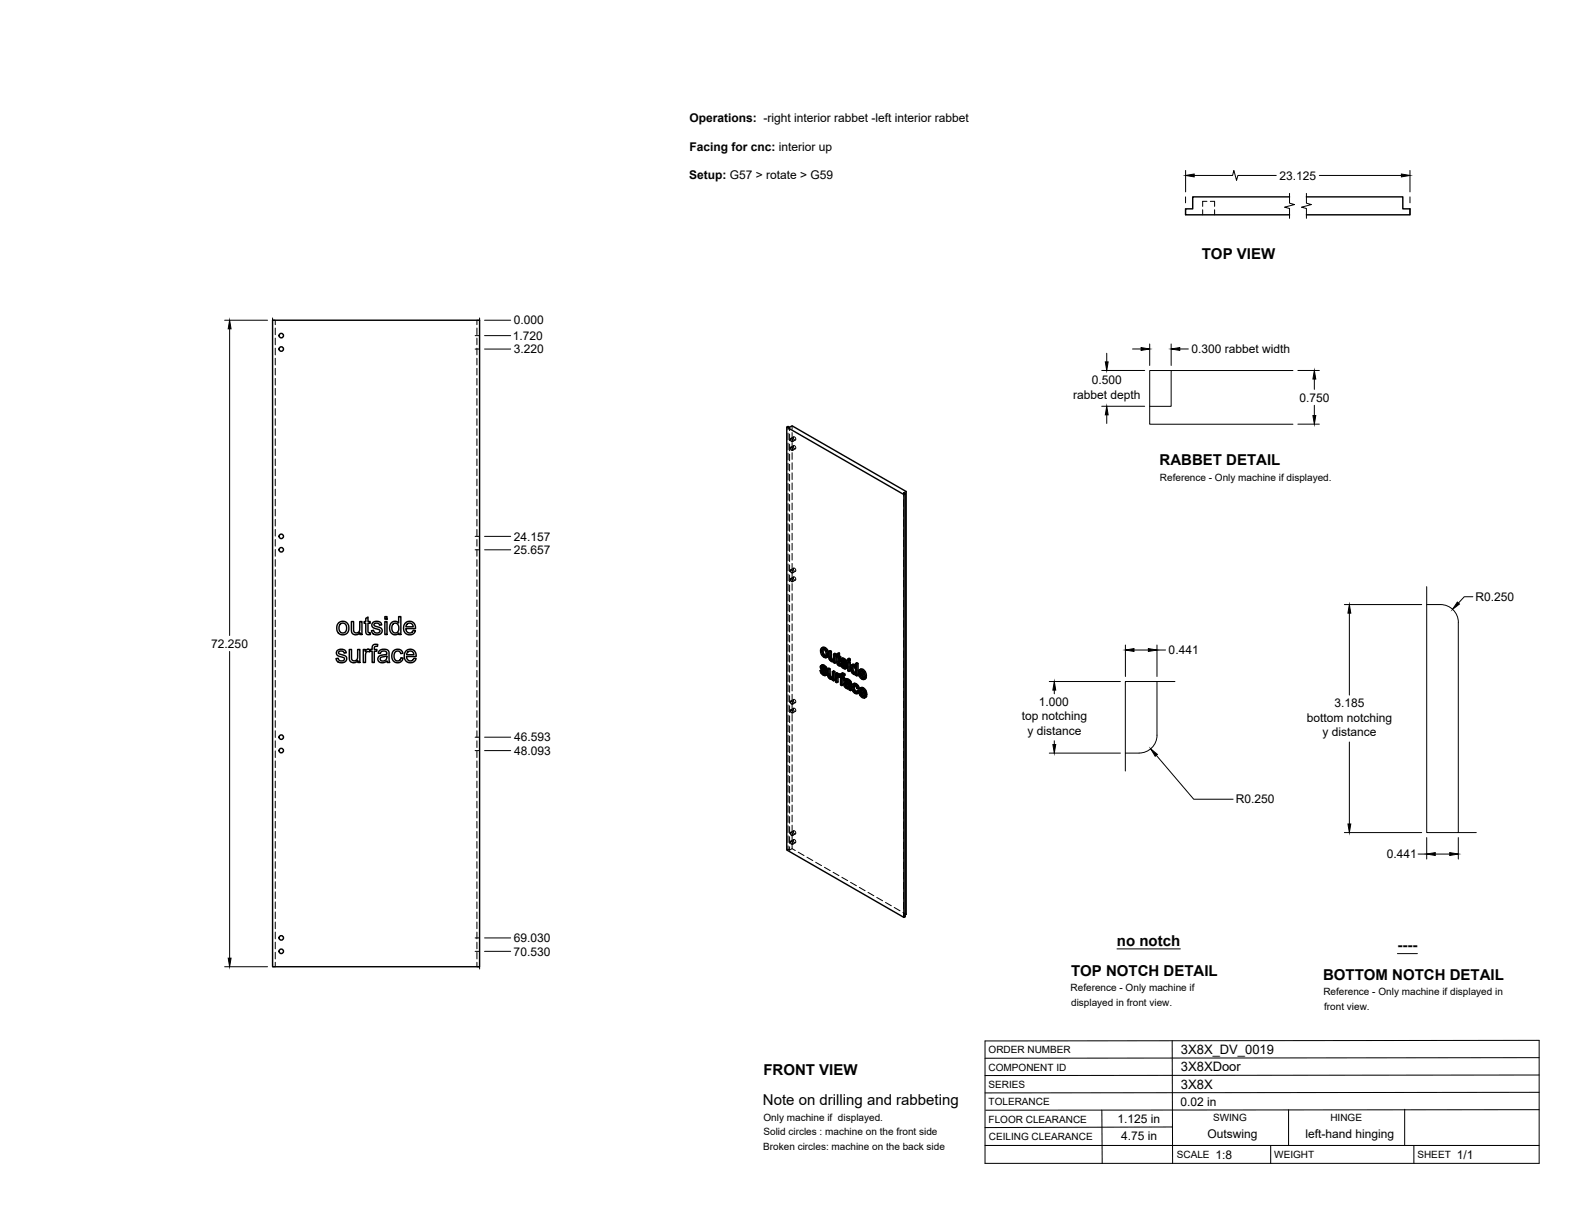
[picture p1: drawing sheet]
<svg xmlns="http://www.w3.org/2000/svg" width="559mm" height="432mm" viewBox="0 0 559 432" stroke-linecap="round" stroke-linejoin="round" font-family="sans-serif">
<!-- layer: Visible -->
<g fill="none" stroke="#000" stroke-width=".51">
<path d="M457.5 69.9h-34.3v4.2h-2.6v2.1h36.9M463.5 69.9h34.2v4.2h2.6v2.1h-36.8M96.7 113.6h73.5v229.4h-73.5zM279.1 151.6v150l41.6 23.9v-150M280.5 158.8l.6 .1 .2 .8-.6-.2zM280.5 155.6l.6 .2 .2 .8-.6-.2zM321.1 175.2l-.4 .3-41.6-23.9 .5-.3 .5 .3 .9-.5 40.5 23.3v150l-.4 .2M321.5 174.4l-.9 .5 .5 .3v150l-.4 .3M129.8 219.4l.8-.5v1.6h.7v.6h-.7v2.9l.2 .5h.5l.1 .6a1.14 1.14 0 0 1-1.3-.1 1.14 1.14 0 0 1-.3-1.2v-2.7h-.6v-.6h.6zM136.5 218.8h.8v.9h-.8zM280.5 205.3l.6 .2 .2 .8-.6-.2zM280.5 202.2l.6 .2 .2 .8-.6-.2z"/>
<path d="M119.6 230.9l.9-.5a1.7 1.7 0 0 1 2.4 1.2l-.8 .1a.96 .96 0 0 0-1-.8 .96 .96 0 0 0-.9 1l1 .4a1.55 1.55 0 0 1 1.8 1.8 2.03 2.03 0 0 1-2 1.1 2.03 2.03 0 0 1-1.8-1.5l.8-.1a1.11 1.11 0 0 0 1.1 .9 1.11 1.11 0 0 0 1.1-1l-.4-.2a2.52 2.52 0 0 1-2.4-1.4zM120.2 220.9l.7-.4a2.33 2.33 0 0 1 2.9 2.8 2.33 2.33 0 0 1-3.7 1.3l-.6-1.3a2.56 2.56 0 0 1 .7-2.4zM120.6 221.5l.7-.4a1.73 1.73 0 0 1 1.7 1.8 1.73 1.73 0 0 1-1.7 1.7l-.3-.2a2.24 2.24 0 0 1-.4-2.9zM123.9 230.4h.8v2.6a1.15 1.15 0 0 0 1.2 1.5 1.15 1.15 0 0 0 1-1.6v-2.5h.8v4.7h-.7v-.7a1.65 1.65 0 0 1-2 .7 1.65 1.65 0 0 1-1.1-1.8zM124.7 220.5h.8v2.6a1.15 1.15 0 0 0 1.1 1.5 1.15 1.15 0 0 0 1-1.6v-2.5h.8v4.6h-.7v-.6a1.65 1.65 0 0 1-1.9 .7 1.65 1.65 0 0 1-1.1-1.8zM128.9 230.4h.7v.7a1.11 1.11 0 0 1 1.7-.5l.7-.2v-.4a1.31 1.31 0 0 1 .6-1.3 1.31 1.31 0 0 1 1.4 0l-.1 .6a.74 .74 0 0 0-1.1 .7v.4h.9v.7h-.9v4h-.8v-4h-.7v-.4l-.2 .6a.84 .84 0 0 0-.9-.1 .84 .84 0 0 0-.5 .8v3.1h-.8zM132.3 220.9l.8-.4a1.7 1.7 0 0 1 2.3 1.2l-.7 .1a.96 .96 0 0 0-1-.8 .96 .96 0 0 0-.9 .9l.6 .4a1.95 1.95 0 0 1 2.2 1.3 1.95 1.95 0 0 1-1.8 1.6 1.95 1.95 0 0 1-2-1.4l.7-.2a1.11 1.11 0 0 0 1.2 1 1.11 1.11 0 0 0 1-1l-.4-.3a2.21 2.21 0 0 1-2.4-1.3zM134.5 231a2.03 2.03 0 0 1 3.5 .7l.3 3.4h-.8l-.2-.6a1.76 1.76 0 0 1-1.9 .7 1.76 1.76 0 0 1-1.3-1.6v-.2a1.71 1.71 0 0 1 1.7-1l.4-.1a.72 .72 0 0 0 1-.6 .72 .72 0 0 0-.9-.7l-1 .2-.4 .7-.7-.1zM135 233.4l2.2-.7a1.3 1.3 0 0 1-.6 1.7 1.3 1.3 0 0 1-1.7-.6zM136.5 220.5h.8v4.6h-.8zM138.8 221a1.73 1.73 0 0 1 2.6 .1v-2.3h.8v6.3h-.7v-.5l-.6 .5a2.23 2.23 0 0 1-2.4-.8 2.23 2.23 0 0 1-.2-2.4zM139.6 231l.1-.1a1.93 1.93 0 0 1 3.2 .9l-.7 .1a1.29 1.29 0 0 0-1.7-.7 1.29 1.29 0 0 0-.7 1.7l.1 .7a1.17 1.17 0 0 0 1.3 .9 1.17 1.17 0 0 0 1-1.1l.8 .1-.3 .9a2.16 2.16 0 0 1-2.9 .4 2.16 2.16 0 0 1-.7-2.9z"/>
<path d="M139.6 221.3l.3-.2a1.8 1.8 0 0 1 1.7 1.3 1.8 1.8 0 0 1-.6 2l-.3 .1a1.78 1.78 0 0 1-1.7-1.2 1.78 1.78 0 0 1 .6-2zM143.8 221.1a2.14 2.14 0 0 1 2.5-.4 2.14 2.14 0 0 1 1.1 2.3h-3.4l.1 .7a1.29 1.29 0 0 0 1.3 .9 1.29 1.29 0 0 0 1.2-.9l.8 .1-.3 .6a2.32 2.32 0 0 1-3.2 .3 2.32 2.32 0 0 1-.4-3.2zM144 231a2.15 2.15 0 0 1 2.6-.4 2.15 2.15 0 0 1 1.1 2.3h-3.5l.2 .7a1.3 1.3 0 0 0 1.2 .9 1.3 1.3 0 0 0 1.2-.9l.8 .1-.3 .6a2.32 2.32 0 0 1-3.2 .3 2.32 2.32 0 0 1-.4-3.2zM144.4 221.4l.7-.3 .8 .1 .5 .5 .2 .7h-2.6zM144.7 231.4l1.2-.4a1.23 1.23 0 0 1 .9 1.3h-2.5zM291 237.9l.7 1.4 .8 .4 .5-.1M291.3 236.2l.5-.3 .7 .2 .6 .5 .4 .9-.5 .3-.1-.6M291.6 231.2v-.5a.93 .93 0 0 1 1.1 0 .93 .93 0 0 1 .4 1l-.2 1-.6 .1M291.6 237.7l-.6 .2 .4 .2M291.6 238.7l.5 .4 .4-.3M291.7 237.3l1 1 .5-.3M291.8 237.9l-.4 .2 .1 .4 .6-.1"/>
<path d="M291.8 235.9l-.6 .4-.1 .6 1.6 2.1M291.8 236.6l-.3 .4 .5-.2M291.8 232.2l.5 .6 .5-.3M291.9 238l.8 .9M292 236.7l.6 .7M292 236.3l.5 .4 .5-.2M292 230.9l-.4 .3v.4l.2 .6 .4-.3M292 236.8l.6 .8 .4 .2M292 236.8h-.5M292.1 235.9l-.8 .3M292.1 230.4l.1 1.4 .8 .8M292.1 237l-.4 .3-.2-.3"/>
<path d="M292.3 230l.9 .9 .5-.2M292.5 236.1l-.5 .2-.4-.1M292.5 236.7l.4 .5 .4-.2M292.7 239l-.2 .2-.4-.1M292.7 238.3l.3 .4 .5-.3M292.8 229.8l-.5 .2-.8-.1M292.9 237.7l.5 .6 .2 .7-.7 .7M293 238.7l.1 .5 .5-.3M293.1 239.2l-.1 .4 .5-.3M293.2 230.9l.4 1.4 .4-.3M293.4 233.1a1.7 1.7 0 0 1-2.2-1.6l-.1-1 .4-.6 .9-.3 .8 .5 .8 1.8-.1 1-.7 .4M293.6 232.3l-.2 .8 .5-.2"/>
<path d="M293.6 237.3l.5 .3 .4-.3M294.1 231.1l.4 .3 .5-.3M294.1 237.6v2.2l.5-.2M294.1 239.8l.2 .4 .4-.2M294.5 231.4v2.2l.5-.3M294.5 233.6l.2 .4 .5-.3M294.7 234l.3 .3 .5-.3M295 234.3l.4 .1M295.4 234.4l.2-.1zM295.7 234.1l-.7-.6v-2.4l-.5-.3-.4 .3 .1 2.7 .8 .9h.8M295.7 232.1l.5 .2 .4-.2M295.8 238.6v3l.4-.3v-3l-.4-.3-.5 .3v1.8l-.3 .5 .2-.1"/>
<path d="M295.8 234.7v.4l.4 .2M295.8 234.7l-.2 .1M296.2 232.3v3l.4-.2v-3l-.4-.3-.5 .3v2.1M296.2 238.3l-.4 .3-.5-.3M296.6 233l.3 .2 .2 2.6 .7 .5 .4-.2M296.9 232.4l-.3 .2 .3 .2v-.8l.9-.3v1.1l.5 .2v.4l-.5 .3v-.4M297.3 239.3v-.4l-.4-.2-.5 .3v3l.5 .2M297.3 239.9l-.3 .2-.1 .5 .4-.2M297.3 238.9l-.5 .3-.4-.2M297.4 239.9l-.1 2.1-.4 .2v-1.6M297.4 240l.5 .2M297.4 240l-.4 .1"/>
<path d="M297.4 232v1l.4-.2M297.4 233l.4 .3 .5-.3M297.4 239.4l.4 .4M297.6 239.1l-.8 .5v-.4M297.6 235.7l.2 .1M297.8 233.7v1.4l.3 .4M297.8 231.7l-.9 .3M297.8 233.7l-.4-.3v2.1l.5-.3M297.8 239.8v.4M297.8 239.9l-.1 .4M297.8 235.8l.1 .5M297.9 239.2l.3 .3"/>
<path d="M297.9 239.2l-.8 .2M297.9 235.4l-.5 .1M298.1 235.5l.7 1.4 .8 .4 .5-.1M298.1 235.5l-.6 .1M298.1 235.5h.1M298.1 235.7l-.3 .1M298.4 233.8l.5-.3 .7 .2 .6 .6 .4 .8-.5 .3-.1-.6M298.4 239.1l.8-.3 .6 .4-.1 .4-.4 .3 .1-.4M298.6 234.4h.5l1 1M298.7 235.3l-.6 .2 .4 .2M298.7 236.3l.5 .4 .5-.2M298.8 234.9l1 1 .5-.3"/>
<path d="M298.9 235.5l-.4 .2 .1 .4 .6-.1M298.9 234.3l-.3 .4 .5-.3M298.9 233.5l-.6 .4-.1 .6 1.6 2.1M298.9 238.8l-.6 .4-.1 .8-.4-.2 .4-.3M298.9 239.2l.5 .3 .4-.3M299 235.6l.8 .9M299.1 234.3l.6 .7M299.1 239.8l.5 .5v.4l-.4 .2v-.4M299.1 234l.6 .4 .4-.3M299.2 236.7l.5 .1M299.2 233.5l-.8 .3M299.3 234.6l-.5 .3-.2-.2"/>
<path d="M299.3 239.9l-.6-.3v.6l.4-.2M299.4 238.9l-.5 .3-.4-.1M299.6 233.7l-.5 .3-.4-.2M299.7 234.4l.3 .4 .4-.2M299.8 236.6l-.1 .2M299.8 235.9l.3 .4 .5-.3M300 235.3l.6 .7 .1 .6-.7 .7M300.1 236.3l.1 .5 .5-.3M300.2 236.8l-.1 .4 .5-.3M300.8 235l.4 .2 .5-.2M300.8 233.8l.4 .3 .5-.3M301.2 234.7l.5 .3v3l-.5 .2v-3"/>
<path d="M301.2 234.7l-.4 .3v3l.4 .2M301.2 234.1v.6l.5-.3v-.6l-.5-.2-.4 .2v.6l.4 .3M302.1 236l.9-.3 .6 .3M302.4 238.3l.5 .5 .4-.2M302.4 236.5l.7 .2 .5 .9-.1 1.1-.6 .1M302.5 236.5l-.3 .8M302.6 237l-.4 .3v.5l.2 .5 .5-.3M302.7 236.5l.1 1.4 .7 .8M302.7 235.7l-.5 .2a2.01 2.01 0 0 0 1.3 3.4l.1-.1M302.8 236.1l.5 .3M303.3 235.8l-.5 .3-.6-.2M303.6 235.4l.4 .3 .4-.3"/>
<path d="M303.6 239.2v.4l.4 .2M303.6 239.2l-.2 .1M304 235.7v4.1l.4-.2v-4.2l-.4-.2-.4 .2v1.5l-.3-.5 .3-.1M305.2 239.9l.6 .6 .4-.3M305.5 238.4l-.5 .2 1.5 .9-.6-1.2a.49 .49 0 0 0-.6-.2 .49 .49 0 0 0-.3 .5M305.5 238.1v.3l.8 .5M305.5 239.4l.9 .9M305.7 239.7l-.5 .2-.2-.9 1.9 1.2M305.8 237.8l.8 .9 .4-.3M306.2 237.5l-.4 .3-.9-.1M306.6 238.7l.3 1.3 .5-.2M280.5 251.9l.6 .2 .2 .8-.6-.2z"/>
<path d="M280.5 248.8l.6 .2 .2 .8-.6-.2zM294.3 240.2l.3 .3 .5-.2M294.6 240.5l.4 .1M295.3 240.4l-.7-.6-.1-2.5-.4-.2-.5 .2 .1 2.5 .7 1 .6 .3 .4-.2M295.4 240.9v.4l.4 .3M295.4 240.9l-.2 .1M297.8 240.2l.4 .2v2.6l.5 .2M298.7 240.2l.5 .3 .4-.2M299.1 240.9v2.1l-.4 .2v-2.6l.5 .3M299.6 242.4l.6-.3 1 .3M299.7 241.1l1-.2 1.2 .9 .3 3-.4 .2-.2-.4M299.9 242.9h.3a.76 .76 0 0 1 .7 .2 .76 .76 0 0 1 .2 .7"/>
<path d="M300 243.5l.4 .4 .4-.3M300 242.8l-.2 .3M300.1 242.1l-.7 .6 .2 .9 .8 .7h.8l.1 .5 .5 .2M300.2 242.9l-.4 .2 .1 .3 .5-.1M300.3 242.9l.2 .5 .6 .4M300.3 241.6l-.4 .1a.92 .92 0 0 1 1.3 1.1l-1.2-.4M300.3 241.6h.1M300.4 243.9l.4 .1M300.4 242.1l-.7 .2M300.5 240.8l-1 .5-.1 .2 .5 .4M300.6 241.3l.6 .4 .4-.3M300.8 244l.3-.1z"/>
<path d="M301.1 241l-.5 .3-.6-.2M301.2 241.7l.3 .4 .4-.3M301.5 242.1l.1 .4 .4-.2M301.6 242.5v2.1l.5-.3M302.5 242.8l.7-.4 .7 .3 .6 .6 .3 .9-.4 .2-.3-.9M302.6 244l.2 1 .5-.2M302.8 245l.6 .6 .4-.3M303.1 243.8l-.5 .2 .1-.4a.65 .65 0 0 1 .7-.4 .65 .65 0 0 1 .5 .8l.5 .4M303.1 243.2l.1 1.3 .8 .9M303.2 242.4l-.5 .3a2 2 0 0 0 .1 2.9l.6 .5h.7M303.4 242.9l.7 .6 .4-.2M303.8 242.6l-.4 .3-.7-.2"/>
<path d="M304 245.2l-.2 .5-.4-.1M304.7 245.4l-.6 .7 .6-.4M304.7 245.1l-.2-.1-.5 .2 .4 .3M305.4 246.5l.5 .6 .5-.3M305.6 244.9l-.4 .3 1.4 .8-.6-1.1a.48 .48 0 0 0-.5-.2 .48 .48 0 0 0-.3 .5M305.6 244.6v.3l.9 .5M305.7 245.9l.9 1M305.8 240.5l.4 .1M305.8 246.2l-.4 .3-.3-.9 2 1.1M305.9 244.3l.8 .9 .5-.2M305.9 247.1l.4 .1M306.3 244.1l-.4 .2-.9-.1"/>
<path d="M306.5 240.3l.4 .3 .5-.3M306.5 240.3l-.2 .2M306.6 246.8l.5 .4 .4-.3M306.6 246.8l-.2 .3M306.7 245.2l.4 1.4 .4-.3M306.8 240.1l-.3 .2M306.9 240l.5-.1-.1-.7-.6-1.3-1-.6-.8 .4-.4 1.3 .6 1.4 1.1 .7 .5-.1 .2-.4M307 246.6l-.4 .2M307 240.1l.3 .5-.7 .4M307.1 246.6l.4-.2v-.6l-.8-1.4-.8-.5-.9 .3-.3 1.2 .4 1.3 1.2 1 .6-.2 .2-.3M307.1 246.7l.4 .2-.1 .2-.6 .5M280.5 298.5l.6 .2 .2 .8-.6-.2z"/>
<path d="M280.5 295.4l.6 .2 .2 .8-.6-.2z"/>
<circle cx="99.8" cy="119.1" r=".79"/>
<circle cx="99.8" cy="123.8" r=".79"/>
<circle cx="99.8" cy="195.1" r=".79"/>
<circle cx="99.8" cy="190.3" r=".79"/>
<circle cx="99.8" cy="261.5" r=".79"/>
<circle cx="99.8" cy="266.3" r=".79"/>
<circle cx="99.8" cy="332.8" r=".79"/>
<circle cx="99.8" cy="337.5" r=".79"/>
</g>
<!-- layer: Hidden -->
<g fill="none" stroke="#000" stroke-width=".35">
<path d="M426.7 74.4v1.8M428.2 71.4h-1.5v1.8M429.4 71.4h1.5v1.8M430.9 74.4v1.8M97.7 113.6v1.6M97.7 116.4v2.4M97.7 120v2.3M169.2 113.6v1.6M169.2 116.4v2.4M169.2 120v2.3M97.7 123.5v2.4M97.7 127.1v2.4"/>
<path d="M97.7 130.7v2.4M97.7 134.3v2.3M97.7 137.8v2.4M169.2 123.5v2.4M169.2 127.1v2.4M169.2 130.7v2.4M169.2 134.3v2.3M169.2 137.8v2.4M97.7 141.4v2.4M97.7 145v2.3M97.7 148.5v2.4M97.7 152.1v2.4"/>
<path d="M97.7 155.7v2.4M97.7 159.3v2.3M169.2 141.4v2.4M169.2 145v2.3M169.2 148.5v2.4M169.2 152.1v2.4M169.2 155.7v2.4M169.2 159.3v2.3M279.6 151.3v1.2M279.6 153.7v2.4M279.6 157.2v2.4M280.1 151.6v1.2"/>
<path d="M280.1 154v2.4M280.1 157.6v2.4M281 151.1v1.2M281 153.5v2.4M281 157.1v2.3M281.5 158.2a.58 .58 0 0 1 .7 .3 .58 .58 0 0 1-.2 .7l-.5-.5zM281.5 155a.58 .58 0 0 1 .7 .4 .58 .58 0 0 1-.2 .7l-.5-.5zM281.6 158.1l-1 .6M281.6 155l-1 .6M282.2 159.2l-1 .6M282.2 156.1l-1 .6M97.7 162.8v2.4"/>
<path d="M97.7 166.4v2.4M97.7 170v2.4M97.7 173.5v2.4M97.7 177.1v2.4M169.2 162.8v2.4M169.2 166.4v2.4M169.2 170v2.4M169.2 173.5v2.4M169.2 177.1v2.4M279.6 160.8v2.4M279.6 164.4v2.4M279.6 168v2.3"/>
<path d="M279.6 171.5v2.4M279.6 175.1v2.4M279.6 178.7v2.4M280.1 161.1v2.4M280.1 164.7v2.4M280.1 168.3v2.4M280.1 171.9v2.3M280.1 175.4v2.4M280.1 179v2.4M281 160.6v2.4M281 164.2v2.4M281 167.8v2.3"/>
<path d="M281 171.3v2.4M281 174.9v2.4M281 178.5v2.4M320.6 174.9v1.2M320.6 177.3v2.4M97.7 180.7v2.4M97.7 184.3v2.3M97.7 187.8v2.4M97.7 191.4v2.4M97.7 195v2.4M97.7 198.5v2.4M169.2 180.7v2.4"/>
<path d="M169.2 184.3v2.3M169.2 187.8v2.4M169.2 191.4v2.4M169.2 195v2.4M169.2 198.5v2.4M279.6 182.3v2.3M279.6 185.8v2.4M279.6 189.4v2.4M279.6 193v2.3M279.6 196.6v2.3M280.1 182.6v2.4M280.1 186.1v2.4"/>
<path d="M280.1 189.7v2.4M280.1 193.3v2.4M280.1 196.9v2.3M281 182.1v2.3M281 185.6v2.4M281 189.2v2.4M281 192.8v2.4M281 196.3v2.4M281 199.9v2.4M320.6 180.9v2.3M320.6 184.4v2.4M320.6 188v2.4"/>
<path d="M320.6 191.6v2.4M320.6 195.2v2.3M320.6 198.7v2.4M97.7 202.1v2.4M97.7 205.7v2.4M97.7 209.3v2.3M97.7 212.8v2.4M97.7 216.4v2.4M97.7 220v2.4M169.2 202.1v2.4M169.2 205.7v2.4M169.2 209.3v2.3"/>
<path d="M169.2 212.8v2.4M169.2 216.4v2.4M169.2 220v2.4M279.6 200.1v2.4M279.6 203.7v2.4M279.6 207.3v2.3M279.6 210.8v2.4M279.6 214.4v2.4M279.6 218v2.4M280.1 200.4v2.4M280.1 204v2.4M280.1 207.6v2.4"/>
<path d="M280.1 211.1v2.4M280.1 214.7v2.4M280.1 218.3v2.4M281 203.5v2.4M281 207.1v2.3M281 210.6v2.4M281 214.2v2.4M281 217.8v2.4M281.5 204.7a.58 .58 0 0 1 .7 .4 .58 .58 0 0 1-.2 .7l-.5-.5zM281.5 201.6a.58 .58 0 0 1 .7 .4 .58 .58 0 0 1-.2 .7l-.5-.5zM281.6 204.7l-1 .6M281.6 201.6l-1 .6"/>
<path d="M282.2 205.8l-1 .6M282.2 202.7l-1 .6M320.6 202.3v2.4M320.6 205.9v2.3M320.6 209.4v2.4M320.6 213v2.4M320.6 216.6v2.4M97.7 223.5v2.4M97.7 227.1v2.4M97.7 230.7v2.4M97.7 234.3v2.3M97.7 237.8v2.4"/>
<path d="M169.2 223.5v2.4M169.2 227.1v2.4M169.2 230.7v2.4M169.2 234.3v2.3M169.2 237.8v2.4M279.6 221.6v2.3M279.6 225.1v2.4M279.6 228.7v2.4M279.6 232.3v2.4M279.6 235.8v2.4M279.6 239.4v2.4M280.1 221.8v2.4"/>
<path d="M280.1 225.4v2.4M280.1 229v2.4M280.1 232.6v2.4M280.1 236.1v2.4M280.1 239.7v2.4M281 221.3v2.4M281 224.9v2.4M281 228.5v2.4M281 232.1v2.3M281 235.6v2.4M281 239.2v2.4M291.4 237.7l.4 .9"/>
<path d="M291.5 236.4l-.5 .2M291.6 236.1l-.5 .2M291.6 230.7l-.5 .2M291.6 237.7l.3 .3M291.6 236.9l-.5 .2M291.7 235.9l-.2 .8 .7 .9a1.11 1.11 0 0 1 .9 1.3h-.4l.4-.2M291.8 238.6l.9 .8h.6M291.8 238.6l-.5 .2M291.9 237.8l-.1 .1M291.9 237.3l-.5 .3M291.9 232l.9 .9 .9 .1M291.9 232l-.4 .3"/>
<path d="M291.9 236.6h-.1M292 229.7l-.4 .8 .3 1.5M292.1 236.4l-.5 .2 .4-.2M292.2 230.2l-.1 .2M292.2 230.2l.8 .2 .5 .9v.9l-.5 .4M292.2 230.2l-.4 .2M292.5 236.5l-.5 .2a.33 .33 0 0 1 .2-.4 .33 .33 0 0 1 .4 .3l.5 .7 .4 .2M292.5 239.3l-.4 .2M292.6 237.4l.3 .3M292.8 230.2l-.5 .3M292.8 232.9l-.5 .3M292.9 236.9l-.5 .2"/>
<path d="M293 239l-.4 .2M293 238.4l-.5 .2M293.1 237.3l-.5 .3M293.1 239.5l-.5 .2M293.3 232.5l-.4 .3M293.3 230.8l-.4 .3M293.4 233.1l-.4 .3M293.6 231.8l-.5 .3M294.1 237.1l.2 2.8 .7 .8 .8-.1v.5l.4 .2M294.1 239.4l-.4 .3M294.3 239.9l-.5 .3M294.5 230.8l.2 3 1 .7 .5-.1v.4l.4 .3"/>
<path d="M294.5 233.2l-.4 .3M294.7 233.7l-.5 .2M295 234.1l-.5 .2M295.4 234.4l-.4 .3M295.8 238v1.9l-.1 .4-.4 .1M296 234.1l-.4 .3M296.1 234l-.5 .3 .3-.2M296.2 231.8v2l-.5 .3M296.2 234.8l-.4 .3M296.2 234.4l-.4 .3 .3-.2M296.9 238.7v3l.4 .3M297.1 232.3l-.2 .1"/>
<path d="M297.3 239.4l-.5 .2M297.4 231.8v.7l-.3-.2v.4l.3 .2 .1 2.4 .8 .8-.2-.6M297.4 232.5l-.8 .5v-.4M297.4 232.9l-.5 .3M297.4 239.8l-.1 .1M297.5 235.3l-.5 .2M297.5 239.2l-.2 .1M297.5 239.7l-.4 .2M297.6 239.6l-.5 .3M297.6 235.6l-.4 .3M297.8 239.7l-.4 .2 .3-.3 .5 .4 .1-.3 .4 .4v2.6l.4 .3M297.8 233.2l-.4 .2"/>
<path d="M298 235.9l-.4 .3M298.3 233.4l-.5-.2v.5M298.3 239.6l-.5 .2M298.3 239.5h-.1M298.3 239.9l-.5 .3M298.3 239.7l-.5 .2M298.3 235.6l-.2 .1M298.3 236.1h-.1M298.5 235.3l.4 .9M298.6 234l-.4 .3M298.7 239.7l-.5 .3M298.7 233.7l-.5 .2"/>
<path d="M298.7 235.3l.3 .3M298.7 234.5l-.4 .2M298.7 239l-.4 .2M298.8 233.6l-.2 .7 .7 .9a1.13 1.13 0 0 1 .9 1.3h-.4l.4-.2M298.9 238.8l-.2 .9-.5-.2M298.9 236.2l.9 .8h.7M298.9 236.2l-.5 .3M299 235.4l-.1 .1M299 234.9l-.5 .3M299 234.2l-.1 .1M299.1 234.3a.33 .33 0 0 1 .2-.4 .33 .33 0 0 1 .4 .3l.5 .8 .4 .1M299.1 234l-.4 .3"/>
<path d="M299.2 234l-.5 .3M299.2 239.4l-.5 .2M299.5 239.4l-.5 .3M299.6 234.1l-.5 .3M299.7 236.9l-.5 .2M299.7 235l.3 .3M299.7 239.6l-.5-.2-.1 .4M300 234.5l-.4 .2M300.1 236.6l-.4 .2 .4-.2M300.1 236l-.4 .2M300.2 235l-.5 .2M300.2 237.1l-.5 .2"/>
<path d="M301.2 234.7v3l.5 .3M301.2 233.6v.5l.5 .3M301.2 237.7l-.4 .3M301.2 234.1l-.4 .3M302.2 236.8l-.5 .2M302.3 236l-.4 .3M302.3 237.7l-.4 .2M302.5 235.8l-.3 .5v1a1.46 1.46 0 0 0 1.8 1.7v.3l.4 .3M302.7 238.5l-.4 .2M302.8 236.3l-.1 .2M302.8 236.3l.7 .1 .5 .9v1.1l-.5 .3M302.8 236.3l-.3 .2"/>
<path d="M302.9 236.2l-.5 .3M303.3 239l-.4 .2M303.3 236.3l-.4 .2M303.7 236.2l-.1 .1M303.8 238.6l-.4 .2M303.8 236.9l-.4 .2M304 235.2v1.4l-.4-.6M304 236.6l-.4 .3M304 239.3l-.4 .3M304 239l-.4 .2M304 237.9l-.4 .2M305 238.4l-.5 .3"/>
<path d="M305.3 239.7l-.4 .3M305.3 237.4l-.3 .7 .3 1.6 .9 1 .9 .1M305.4 238.8l-.4 .2M305.5 239.4l-.1-.6 2 1.1M305.7 237.9l-.2 .2M305.7 237.9l.8 .3 .4 1-.6-.3M305.7 237.9l-.5 .2M306.2 237.9l-.4 .3M306.7 238.5l-.4 .3M306.9 239.2l-.4 .3M320.6 220.2v2.3M320.6 223.7v2.4"/>
<path d="M320.6 227.3v2.4M320.6 230.9v2.4M320.6 234.4v2.4M320.6 238v2.4M97.7 241.4v2.4M97.7 245v2.4M97.7 248.6v2.3M97.7 252.1v2.4M97.7 255.7v2.4M97.7 259.3v2.4M169.2 241.4v2.4M169.2 245v2.4"/>
<path d="M169.2 248.6v2.3M169.2 252.1v2.4M169.2 255.7v2.4M169.2 259.3v2.4M279.6 243v2.4M279.6 246.5v2.4M279.6 250.1v2.4M279.6 253.7v2.4M279.6 257.3v2.4M280.1 243.3v2.4M280.1 246.9v2.3M280.1 250.4v2.4"/>
<path d="M280.1 254v2.4M280.1 257.6v2.3M281 242.8v2.4M281 246.3v2.4M281 249.9v2.4M281 253.5v2.4M281 257.1v2.3M281.5 251.3a.58 .58 0 0 1 .7 .4 .58 .58 0 0 1-.2 .7l-.5-.5zM281.5 248.2a.58 .58 0 0 1 .7 .3 .58 .58 0 0 1-.2 .8l-.5-.5zM281.6 251.3l-1 .6M281.6 248.2l-1 .6M282.2 252.4l-1 .6"/>
<path d="M282.2 249.3l-1 .6M294.6 240.3l-.5 .3M295 240.7l-.5 .2M295.4 240.4l-.2 .1M295.6 240.3l-.5 .3M295.7 240.2l-.4 .3M295.8 241.1l-.4 .2M295.8 240.6l-.4 .3M296.9 241.7l-.5 .3M298.7 242.7l-.5 .3M298.7 240.1l-.5 .3M299.1 240.4l-.4 .2"/>
<path d="M299.6 240.7l-.5-.3v.5M299.8 242.6l-.4 .2M299.9 241.3l-.5 .2M299.9 242.3l-.5 .2M300 242.1l-.2 .7 .2 .6 .9 .7h.8l.1 .4M300 243.4l-.4 .2M300.1 240.9l-.5 .2M300.1 240.9l-.2 .4 .4 .3a.81 .81 0 0 1 1-.1 .81 .81 0 0 1 .3 .9h-.4M300.2 242.9l.3-.3a.86 .86 0 0 1 1.1 1l-.5 .2M300.5 242.6l-.5 .3 .4-.2M300.5 241.3l-.4 .2M300.7 244l-.5 .2"/>
<path d="M301 241.4l-.5 .3M301.2 244.2l-.5 .2M301.4 243.7l-.4 .3M301.5 241.9l-.4 .2M301.6 243.6l-.5 .3 .2-.1M301.6 242.9l-.4 .3M301.6 242.5l-.4 .3M301.6 242.4l-.4 .3M301.7 244.1l-.5 .2M301.8 244.5l.4 .3M301.8 244.5l-.5 .3M302.6 243.5l-.4 .3"/>
<path d="M302.8 242.7l-.5 .3M302.9 244.9l-.4 .2M303 242.5l-.4 1 .3 1.4 .8 .8 .8 .2M303.1 243.2a.78 .78 0 0 1 1-.1 .78 .78 0 0 1 .3 .9l.4 .2M303.3 243l-.5 .3M303.8 245.7l-.4 .3M303.8 243l-.4 .3M304 245.4h.2M304.2 243.4l-.5 .3M304.2 245.4l-.4 .3M304.4 244l-.4 .2M304.5 245l-.3 .4"/>
<path d="M304.7 245.1l.2 .2-.2 .4M304.9 245.3l-.2 .1M305.1 245l-.4 .2M305.5 244l-.4 .8 .4 1.5 .9 .9 .8 .2M305.5 246.3l-.5 .2M305.6 245.3l-.5 .3M305.7 245.9l-.1-.6 1.9 1.1M305.8 244.4l-.2 .2M305.8 244.4l.9 .4 .3 1-.5-.4M305.8 244.4l-.4 .3M306.2 240.7l-.4 .2M306.3 244.5l-.4 .3"/>
<path d="M306.4 247.2l-.5 .3M306.4 240.3h.2M306.6 246.9h.2M306.7 240.3l-.4 .2 .3-.2M306.8 246.9l-.4 .2M306.9 245.1l-.5 .3M306.9 240l-.1 .1M307 240.8l-.5 .3M307 240.1l-.4 .2M307 245.8l-.4 .2M307 246.6h.1M307.1 247.4l-.4 .3"/>
<path d="M307.1 246.7l-.3 .2M320.6 241.6v2.4M320.6 245.2v2.3M320.6 248.7v2.4M320.6 252.3v2.4M320.6 255.9v2.4M320.6 259.4v2.4M97.7 262.8v2.4M97.7 266.4v2.4M97.7 270v2.4M97.7 273.6v2.3M97.7 277.1v2.4"/>
<path d="M169.2 262.8v2.4M169.2 266.4v2.4M169.2 270v2.4M169.2 273.6v2.3M169.2 277.1v2.4M279.6 260.8v2.4M279.6 264.4v2.4M279.6 268v2.4M279.6 271.5v2.4M279.6 275.1v2.4M279.6 278.7v2.4M280.1 261.2v2.3"/>
<path d="M280.1 264.7v2.4M280.1 268.3v2.4M280.1 271.9v2.3M280.1 275.4v2.4M280.1 279v2.4M281 260.6v2.4M281 264.2v2.4M281 267.8v2.4M281 271.3v2.4M281 274.9v2.4M281 278.5v2.4M320.6 263v2.4"/>
<path d="M320.6 266.6v2.4M320.6 270.2v2.3M320.6 273.7v2.4M320.6 277.3v2.4M97.7 280.7v2.4M97.7 284.3v2.4M97.7 287.8v2.4M97.7 291.4v2.4M97.7 295v2.4M97.7 298.6v2.3M169.2 280.7v2.4M169.2 284.3v2.4"/>
<path d="M169.2 287.8v2.4M169.2 291.4v2.4M169.2 295v2.4M169.2 298.6v2.3M279.6 282.3v2.3M279.6 285.8v2.4M279.6 289.4v2.4M279.6 293v2.4M279.6 296.5v2.4M280.1 282.6v2.4M280.1 286.2v2.3M280.1 289.7v2.4"/>
<path d="M280.1 293.3v2.4M280.1 296.9v2.4M281 299.9v1.2l1.2 .7M281 282.1v2.3M281 285.6v2.4M281 289.2v2.4M281 292.8v2.3M281 296.4v2.3M281.5 297.9a.56 .56 0 0 1 .7 .3 .56 .56 0 0 1-.2 .8l-.5-.5zM281.5 294.8a.58 .58 0 0 1 .7 .3 .58 .58 0 0 1-.2 .8l-.5-.5zM281.6 297.9l-1 .6M281.6 294.8l-1 .5"/>
<path d="M282.2 299l-1 .6M282.2 295.9l-1 .5M320.6 280.9v2.4M320.6 284.4v2.4M320.6 288v2.4M320.6 291.6v2.4M320.6 295.2v2.3M320.6 298.7v2.4M97.7 302.1v2.4M97.7 305.7v2.4M97.7 309.3v2.4M97.7 312.8v2.4"/>
<path d="M97.7 316.4v2.4M97.7 320v2.4M169.2 302.1v2.4M169.2 305.7v2.4M169.2 309.3v2.4M169.2 312.8v2.4M169.2 316.4v2.4M169.2 320v2.4M279.6 301.3l.5 .3M279.6 300.1v1.2M279.6 301.3l-.5 .3M280.1 300.4v1.2"/>
<path d="M281 301.1l-.9 .5M283.2 302.4l2.1 1.2M286.3 304.1l2.1 1.2M289.4 305.9l2.1 1.2M292.5 307.7l2.1 1.2M295.6 309.5l2 1.2M298.7 311.3l2.1 1.2M301.8 313.1l2 1.2M304.9 314.9l2 1.1M308 316.6l2 1.2M311.1 318.4l2 1.2M320.6 302.3v2.4"/>
<path d="M320.6 305.9v2.4M320.6 309.5v2.3M320.6 313v2.4M320.6 316.6v2.4M97.7 323.6v2.3M97.7 327.1v2.4M97.7 330.7v2.4M97.7 334.3v2.4M97.7 337.9v2.3M169.2 323.6v2.3M169.2 327.1v2.4M169.2 330.7v2.4"/>
<path d="M169.2 334.3v2.4M169.2 337.9v2.3M314.2 320.2l2 1.2M317.3 322l2 1.2M320.4 323.8l1.1 .6M320.6 320.2v2.3M320.6 323.7v1.2M320.6 324.9l.5 .3M321.1 324.6l-.5 .3M97.7 341.4v1.6M169.2 341.4v1.6"/>
</g>
<!-- layer: Reference -->
<g fill="none" stroke="#000" stroke-width=".35">
<path d="M420.6 69.9v2.1M420.6 74.1v2.1M500.3 69.9v2.1M500.3 74.1v2.1M96.7 112.8v.8h.8M168.6 119.1h1.6M170.2 112.8v.8h-.8M168.6 123.8h1.6M415.5 131.5v12.7h-7.6M458.7 131.5h-50.8v19h50.8M168.6 190.3h1.6M168.6 195.1h1.6"/>
<path d="M506.2 214.5a13 13 0 0 1 7.8 .7 6.3 6.3 0 0 1 3.4 5.6v74.6M506.2 208.2v87.2h17.6M410.5 241.8v19a6.4 6.4 0 0 1-6.4 6.4M416.9 241.8h-17.6v31.8M168.6 261.6h1.6M168.6 266.3h1.6M399.3 267.2h4.8M168.6 337.5h1.6M168.6 332.8h1.6M96.7 342.2v.8h.8M169.4 343h.8v.8"/>
</g>
<!-- layer: Hidden Narrow -->
<path d="M292.5 237.9l-.4 .3M294.1 239l-.5 .2M294.5 232.7l-.4 .3M295.8 239.7l-.5 .2M296.2 233.4l-.5 .3M297.4 234.6l-.5 .3M298.7 239.4l-.5 .3M299.1 239.7h.1M299.7 235.5l-.5 .3M300.9 242.7l-.4 .3M301.6 243.1l-.4 .3" fill="none" stroke="#000" stroke-width=".35"/>
<!-- layer: Visible Narrow -->
<path d="M292.5 237.4l-.4 .2M294.5 239l-.4 .3M295 232.8l-.5 .2M297.8 234.9l-.4 .3M299.1 239.7l-.4 .3M299.7 235l-.5 .2M300.8 242.3l-.4 .2M302.1 242.7l-.5 .3M302.1 243.4l-.5 .3" fill="none" stroke="#000" stroke-width=".35"/>
<!-- layer: Titleblock -->
<g fill="none" stroke="#000" stroke-width=".36">
<path d="M349.5 369.3l196.6-.2v43.7h-196.6zM415.9 369.3l.1 43.5M546.1 375.3l-196.6 .2M390.9 393.9l.2 18.9M416 399.9l-66.5 .2M457.2 393.7v12.7M498.4 393.6v12.7M546.1 393.7l-196.3 .2M546.1 387.6l-196.6 .2M546.1 381.4l-196.6 .2M349.5 406.4h196.6M450.8 406.4v6.4"/>
<path d="M501.6 406.4v6.4"/>
</g>
<!-- layer: FD_Dimensions -->
<g fill="none" stroke="#000" stroke-width=".35">
<path d="M420.6 60.5v7.6M423.7 62.3h13.6l.5-1.8 .9 3.5 .5-1.7h13.6M468.1 62.3h29.1M500.3 60.5v7.6M79.7 113.6h15.2M81.5 116.7v108.8M171.9 113.6h9.3M171.9 119.1h9.3M171.9 123.8h9.3M390.9 131.4h15.2M392.7 125.3v3.1M401.8 123.8h3.1"/>
<path d="M407.9 122v7.7M415.5 122v7.7M418.6 123.8h3M460.5 131.4h7.6M466.3 134.5v3.7M390.9 144.1h15.2M392.7 147.2v3M460.5 150.5h7.6M466.3 143.8v3.6M171.9 190.3h9.3M171.9 195.1h9.3M477 214.5h27.4"/>
<path d="M478.7 217.6v29M522.6 211.7h-3.1l-2.1 2.3M81.5 231.1v108.9M399.3 228.9v11.1M402.3 230.6h5.1M410.5 228.9v11.1M410.5 230.6h3M372.3 241.8h25.2M374.1 244.9v1.3M171.9 261.6h9.3M171.9 266.3h9.3M372.3 267.2h25.2"/>
<path d="M374.1 262.8v1.4M410.3 268l13.2 15.6h14M478.7 263.3v29.1M477 295.4h27.4M506.2 297.2v7.6M517.4 297.2v7.6M503.1 303h3.1M509.2 303h5.1M171.9 332.8h9.3M171.9 337.5h9.3M79.7 343h15.2"/>
</g>
<g fill="#000" stroke="#000" stroke-width=".35">
<path d="M420.6 62.3l3.1-.6v1.1zM497.2 61.7l3.1 .6-3.1 .5zM81.5 113.6l.5 3.1h-1zM392.2 128.4h1l-.5 3zM404.9 123.3l3 .5-3 .5zM415.5 123.8l3.1-.5v1zM466.3 131.4l.5 3.1h-1zM392.7 144.1l.5 3.1h-1zM465.8 147.4h1l-.5 3.1zM478.7 214.5l.6 3.1h-1.1zM517.1 213.6l.7 .7-2.4 1.9zM399.3 230.6l3-.5v1z"/>
<path d="M407.4 230.1l3.1 .5-3.1 .5zM374.1 241.8l.5 3.1h-1.1zM373.5 264.2h1.1l-.5 3zM408.3 265.7l2.3 2-.7 .6zM478.2 292.4h1.1l-.6 3zM506.2 303l3-.5v1zM514.3 302.5l3.1 .5-3.1 .5zM81 340h1l-.5 3z"/>
</g>
<!-- layer: Break Lines -->
<path d="M457.5 68.6v3.5l1.8 .5-3.5 .9 1.7 .5v3.5M463.5 68.6v3.5l1.8 .5-3.5 .9 1.7 .5v3.5" fill="none" stroke="#000" stroke-width=".35"/>
<!-- layer: Notes -->
<path d="M396.3 336.7h22.5M495.8 338.3h7.1" fill="none" stroke="#000" stroke-width=".35"/>
<g font-size="5.3">
<text x="426.4" y="92.1">TOP VIEW</text>
<text x="411.4" y="165.1">RABBET DETAIL</text>
<text x="396.3" y="335.5">no notch</text>
<text x="495.8" y="337.2">----</text>
<text x="380" y="346.1">TOP NOTCH DETAIL</text>
<text x="469.4" y="347.5">BOTTOM NOTCH DETAIL</text>
<text x="270.9" y="381.4">FRONT VIEW</text>
<text x="270.7" y="392.2">Note on drilling and rabbeting</text>
</g>
<g font-size="4.6">
<text x="419" y="373.8">3X8X_DV_0019</text>
<text x="419" y="380.1">3X8XDoor</text>
<text x="419" y="386.2">3X8X</text>
</g>
<g font-size="4.3">
<text x="244.6" y="43.2">Operations: -right interior rabbet -left interior rabbet</text>
<text x="244.6" y="53.4">Facing for cnc: interior up</text>
<text x="244.5" y="63.6">Setup: G57 &gt; rotate &gt; G59</text>
<text x="454" y="63.7">23.125</text>
<text x="182.3" y="115.1">0.000</text>
<text x="182" y="120.6">1.720</text>
<text x="182.3" y="125.3">3.220</text>
<text x="422.7" y="125.3">0.300 rabbet width</text>
<text x="387.3" y="136.4">0.500</text>
<text x="380.7" y="141.5">rabbet depth</text>
<text x="461" y="142.5">0.750</text>
<text x="182.3" y="191.8">24.157</text>
<text x="182.3" y="196.6">25.657</text>
<text x="523.5" y="213.2">R0.250</text>
<text x="75" y="229.8">72.250</text>
<text x="414.6" y="232.1">0.441</text>
<text x="368.6" y="250.5">1.000</text>
<text x="473.4" y="251">3.185</text>
<text x="362.6" y="255.6">top notching</text>
<text x="463.6" y="256">bottom notching</text>
<text x="182.4" y="263">46.593</text>
<text x="364.5" y="260.7">y distance</text>
<text x="469.2" y="261.1">y distance</text>
<text x="182.4" y="267.8">48.093</text>
<text x="438.4" y="285.1">R0.250</text>
<text x="492" y="304.5">0.441</text>
<text x="182.3" y="334.3">69.030</text>
<text x="182.2" y="339">70.530</text>
<text x="418.8" y="392.4">0.02 in</text>
<text x="396.5" y="398.3">1.125 in</text>
<text x="397.7" y="404.3">4.75 in</text>
<text x="428.4" y="403.6">Outswing</text>
<text x="463.1" y="403.8">left-hand hinging</text>
<text x="431.3" y="411.1">1:8</text>
<text x="516.9" y="411.1">1/1</text>
</g>
<g font-size="3.5">
<text x="411.5" y="170.7">Reference - Only machine if displayed.</text>
<text x="379.9" y="351.7">Reference - Only machine if</text>
<text x="469.5" y="353.1">Reference - Only machine if displayed in</text>
<text x="380" y="356.8">displayed in front view.</text>
<text x="469.8" y="358.2">front view.</text>
<text x="350.8" y="373.6">ORDER NUMBER</text>
<text x="350.8" y="379.9">COMPONENT ID</text>
<text x="350.8" y="386.1">SERIES</text>
<text x="350.8" y="392.2">TOLERANCE</text>
<text x="270.9" y="397.7">Only machine if displayed.</text>
<text x="350.8" y="398.4">FLOOR CLEARANCE</text>
<text x="430.4" y="397.8">SWING</text>
<text x="472" y="397.7">HINGE</text>
<text x="270.8" y="407.9">Broken circles: machine on the back side</text>
<text x="270.9" y="402.8">Solid circles : machine on the front side</text>
<text x="350.8" y="404.4">CEILING CLEARANCE</text>
<text x="417.5" y="410.9">SCALE</text>
<text x="452.1" y="410.9">WEIGHT</text>
<text x="502.9" y="410.9">SHEET</text>
</g>
</svg>
